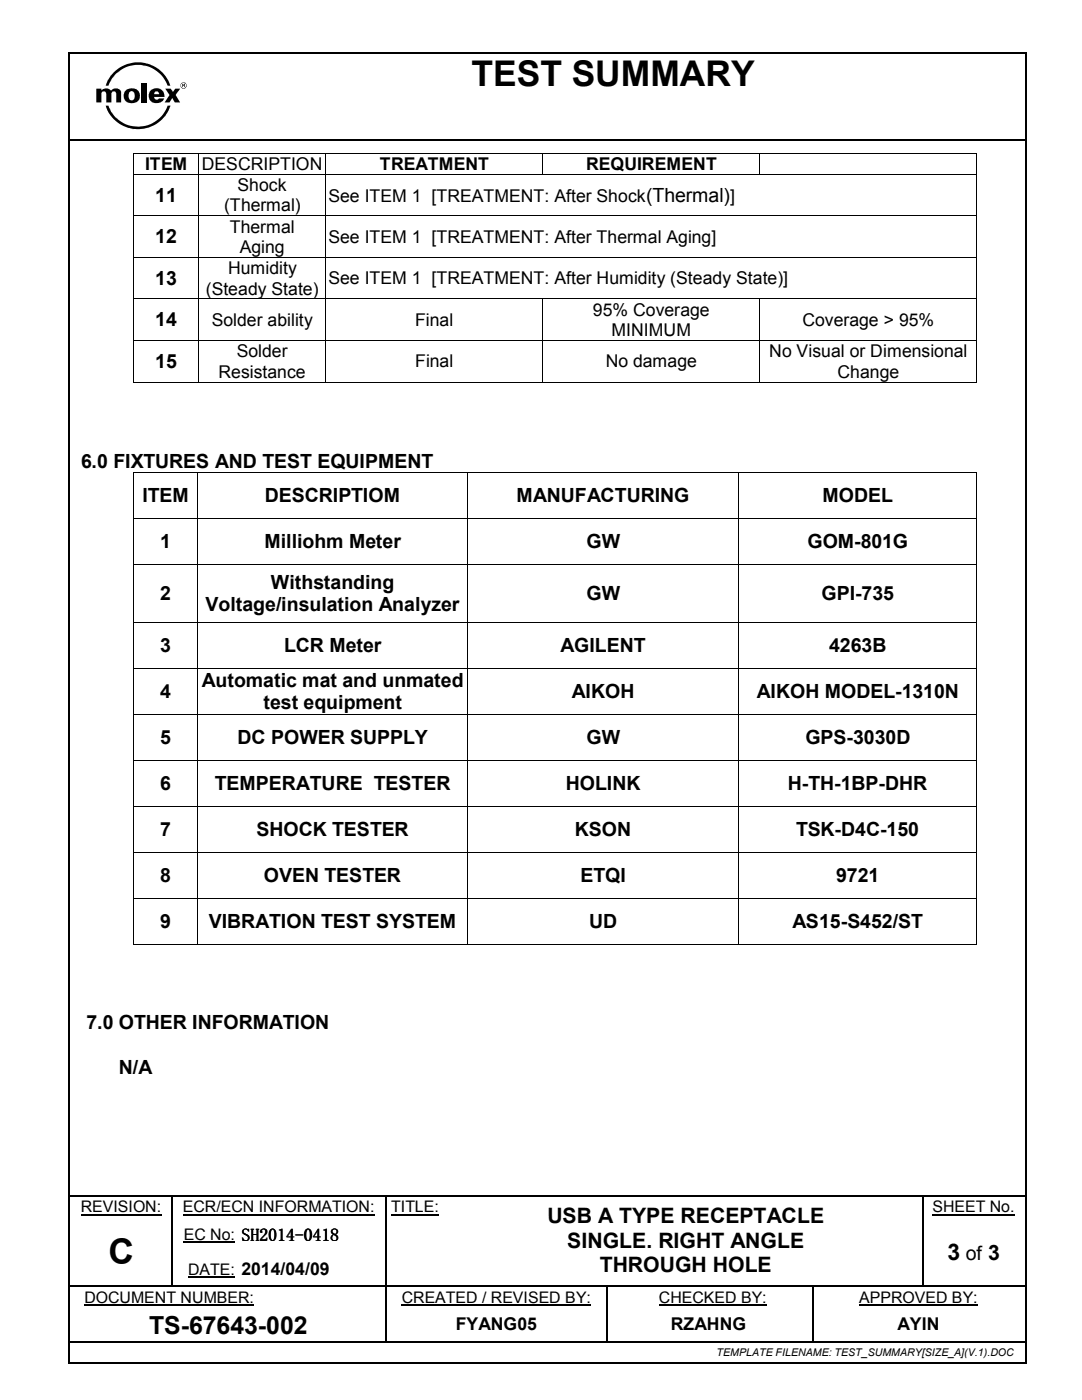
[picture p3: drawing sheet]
<svg xmlns="http://www.w3.org/2000/svg" width="216mm" height="279mm" viewBox="0 0 216 279" stroke-linecap="round" stroke-linejoin="round" font-family="sans-serif">
<g fill="#000">
<path d="M13.6 10.3h.4v.4h-.4zM204.5 10.3h.3v.4h-.3zM14 27.7h.3v.4h-.3zM26.6 30.5h.2v.1h-.2zM26.6 34.7h.2v.2h-.2zM39.5 30.5h.2v.1h-.2zM39.5 34.7h.2v.2h-.2zM64.9 30.5h.2v.1h-.2zM64.9 34.7h.2v.2h-.2zM108.2 30.5h.2v.1h-.2zM108.2 34.7h.2v.2h-.2zM151.6 30.5h.1v.1h-.1z"/>
<path d="M151.6 34.7h.1v.2h-.1zM194.9 30.5h.1v.1h-.1zM194.9 34.7h.1v.2h-.1zM204.3 27.7h.3v.4h-.3zM26.6 43h.2v.2h-.2zM26.6 51.3h.2v.2h-.2zM26.6 59.6h.2v.1h-.2zM39.5 43h.2v.2h-.2zM39.5 51.3h.2v.2h-.2zM39.5 59.6h.2v.1h-.2zM64.9 43h.2v.2h-.2zM64.9 51.3h.2v.2h-.2z"/>
<path d="M64.9 59.6h.2v.1h-.2zM108.2 59.6h.2v.1h-.2zM151.6 59.6h.1v.1h-.1zM194.9 43h.1v.2h-.1zM194.9 51.3h.1v.2h-.1zM194.9 59.6h.1v.1h-.1zM26.6 67.9h.2v.1h-.2zM26.6 76.2h.2v.1h-.2zM39.5 67.9h.2v.1h-.2zM39.5 76.2h.2v.1h-.2zM64.9 67.9h.2v.1h-.2zM64.9 76.2h.2v.1h-.2z"/>
<path d="M108.2 67.9h.2v.1h-.2zM108.2 76.2h.2v.1h-.2zM151.6 67.9h.1v.1h-.1zM151.6 76.2h.1v.1h-.1zM194.9 67.9h.1v.1h-.1zM194.9 76.2h.1v.1h-.1zM26.6 94.2h.2v.2h-.2zM39.3 94.2h.2v.2h-.2zM93.3 94.2h.1v.2h-.1zM147.2 94.2h.2v.2h-.2zM194.9 94.2h.1v.2h-.1zM26.6 103.4h.2v.1h-.2z"/>
<path d="M26.6 112.5h.2v.2h-.2zM39.3 103.4h.2v.1h-.2zM39.3 112.5h.2v.2h-.2zM93.3 103.4h.1v.1h-.1zM93.3 112.5h.1v.2h-.1zM147.2 103.4h.2v.1h-.2zM147.2 112.5h.2v.2h-.2zM194.9 103.4h.1v.1h-.1zM194.9 112.5h.1v.2h-.1zM26.6 124.1h.2v.2h-.2zM26.6 133.3h.2v.2h-.2zM39.3 124.1h.2v.2h-.2z"/>
<path d="M39.3 133.3h.2v.2h-.2zM93.3 124.1h.1v.2h-.1zM93.3 133.3h.1v.2h-.1zM147.2 124.1h.2v.2h-.2zM147.2 133.3h.2v.2h-.2zM194.9 124.1h.1v.2h-.1zM194.9 133.3h.1v.2h-.1zM26.6 142.5h.2v.1h-.2zM26.6 151.6h.2v.2h-.2zM39.3 142.5h.2v.1h-.2zM39.3 151.6h.2v.2h-.2zM93.3 142.5h.1v.1h-.1z"/>
<path d="M93.3 151.6h.1v.2h-.1zM147.2 142.5h.2v.1h-.2zM147.2 151.6h.2v.2h-.2zM194.9 142.5h.1v.1h-.1zM194.9 151.6h.1v.2h-.1zM26.6 160.8h.2v.2h-.2zM26.6 170h.2v.1h-.2zM26.6 179.2h.2v.1h-.2zM39.3 160.8h.2v.2h-.2zM39.3 170h.2v.1h-.2zM39.3 179.2h.2v.1h-.2zM93.3 160.8h.1v.2h-.1z"/>
<path d="M93.3 170h.1v.1h-.1zM93.3 179.2h.1v.1h-.1zM147.2 160.8h.2v.2h-.2zM147.2 170h.2v.1h-.2zM147.2 179.2h.2v.1h-.2zM194.9 160.8h.1v.2h-.1zM194.9 170h.1v.1h-.1zM194.9 179.2h.1v.1h-.1zM26.6 188.3h.2v.2h-.2zM39.3 188.3h.2v.2h-.2zM93.3 188.3h.1v.2h-.1zM147.2 188.3h.2v.2h-.2z"/>
<path d="M194.9 188.3h.1v.2h-.1zM34.1 238.8h.3v.2h-.3zM34.1 238.4h.4v.4h-.4zM77 238.8h.2v.2h-.2zM77 238.4h.3v.4h-.3zM89.6 238.4h.4v.4h-.4zM184 238.8h.2v.2h-.2zM184 238.4h.3v.4h-.3zM204.3 238.4h.3v.4h-.3zM34.1 242.7h.3v.9h-.3zM34.1 249.6h.3v.9h-.3zM34.1 256.5h.3v.3h-.3z"/>
<path d="M46.9 256.5h.3v.3h-.3zM77 242.7h.2v.9h-.2zM77 249.6h.2v.9h-.2zM77 256.5h.2v.5h-.2zM89.6 256.5h.3v.3h-.3zM120.9 256.8h.3v.2h-.3zM120.9 256.5h.3v.3h-.3zM162 256.8h.3v.2h-.3zM162 256.5h.3v.3h-.3zM184 242.7h.2v.9h-.2zM184 249.6h.2v.9h-.2zM184 256.5h.2v.3h-.2z"/>
<path d="M13.6 271.8h.4v.3h-.4zM76.9 260.9h.4v.7h-.4zM76.9 267.7h.4v.4h-.4zM120.9 260.9h.3v.7h-.3zM120.9 267.7h.3v.4h-.3zM162 260.9h.3v.7h-.3zM162 267.7h.3v.4h-.3zM204.3 267.7h.3v.4h-.3zM204.5 271.8h.3v.3h-.3z"/>
</g>
<g fill="none" stroke="#000" stroke-width=".34">
<path d="M13.8 10.7v261.1M14 10.5h190.5M204.6 10.7v261.1M14.3 27.9h190.2M14 238.6h20.1M34.5 238.6h42.5M77.3 238.6h12.3M90 238.6h94M184.3 238.6h20M14 267.9h62.9M14 271.9h190.5M77.1 261.6v6.1"/>
<path d="M77.3 267.9h43.6M121.1 261.6v6.1M121.2 267.9h40.8M162.3 267.9h42"/>
</g>
<path d="M16.1 242.4h16.1M36.5 242.4h38.3M36.7 248h10.2M37.5 254.9h9.4M78.1 242.4h9.5M186.1 242.4h16.4M16.8 260.5h33.9M80.2 260.5h37.7M131.5 260.5h21.5M171.4 260.5h23.7" fill="none" stroke="#000" stroke-width=".21"/>
<g fill="none" stroke="#000" stroke-width=".25">
<path d="M34.2 239v3.7M77.1 239v3.7M184.1 239v3.7M14 256.7h20.1M34.2 243.6v6M34.2 250.5v6M34.4 256.7h12.5M47.2 256.7h29.8M77.1 243.6v6M77.1 250.5v6M77.1 257v3.9M77.2 256.7h12.4"/>
<path d="M89.9 256.7h31M121.1 257v3.9M121.2 256.7h40.8M162.1 257v3.9M162.3 256.7h21.7M184.1 243.6v6M184.1 250.5v6M184.2 256.7h20.3M162.1 261.6v6.1"/>
</g>
<g fill="#000">
<path d="M25.8 18.5l.2-.3a.62 .62 0 0 1 .9 .7 .76 .76 0 0 1-.1 .8 .76 .76 0 0 1-.8 .3 1.19 1.19 0 0 1-.2-1.5zM25 18.1a1.56 1.56 0 0 0 0 2 1.56 1.56 0 0 0 1.9 .4 1.51 1.51 0 0 0 .9-2 1.51 1.51 0 0 0-2-.8z" fill-rule="evenodd"/>
<path d="M22.7 14.4a6.8 6.8 0 0 1 11.3 2.7h-.6a6.3 6.3 0 0 0-5.9-4.2 6.3 6.3 0 0 0-5.9 4.2h-.5l.6-1.4z" fill-rule="evenodd"/>
<path d="M30 18.1a1.49 1.49 0 0 0 .9 2.5 1.82 1.82 0 0 0 1.7-.6l.1-.4h-1a.5 .5 0 0 1-.6 .3 .5 .5 0 0 1-.3-.6h2.1a1.63 1.63 0 0 0-1-1.6 1.63 1.63 0 0 0-1.9 .4zM30.9 18.4l.6-.2 .2 .6h-.9z" fill-rule="evenodd"/>
<path d="M33 17.7h1.1l.4 .7 .5-.7h.9l-.8 1.3 .8 1.4h-1l-.5-.8-.6 .8h-.9l.9-1.4z" fill-rule="evenodd"/>
<path d="M36 17.1a.63 .63 0 0 1 1.2 0 .63 .63 0 0 1-1.2 0zM36.1 17.1a.55 .55 0 0 0 1.1 0 .55 .55 0 0 0-1.1 0z" fill-rule="evenodd"/>
<path d="M36.5 16.8l.2 .1v.1h-.2zM36.4 16.8v.6h.1v-.3h.2v.3h.2l-.1-.3 .1-.3z" fill-rule="evenodd"/>
<path d="M19.2 17.7h1v.4a1.26 1.26 0 0 1 1.9 0l.7-.4h.7l.5 .3 .2 .3v2.1h-1v-1.8l-.3-.4-.5 .1-.2 .3v1.8h-1v-1.7l-.3-.5h-.4l-.3 .3v1.9h-1z" fill-rule="evenodd"/>
<path d="M28.2 16.5h1.1v3.9h-1.1z" fill-rule="evenodd"/>
<path d="M21.1 21.1h.5a6.3 6.3 0 0 0 5.9 4.2 6.3 6.3 0 0 0 5.9-4.2h.6a6.8 6.8 0 0 1-6.5 4.7 6.8 6.8 0 0 1-6.4-4.7z" fill-rule="evenodd"/>
</g>
<g fill="none" stroke="#000" stroke-width=".2">
<path d="M26.7 30.6v4.1M26.7 34.9v8.1M26.8 30.6h12.7M26.8 34.8h12.7M39.6 30.6v4.1M39.6 34.9v8.1M39.7 30.6h25.2M39.7 34.8h25.2M65 30.6v4.1M65 34.9v8.1M65.1 30.6h43.1M65.1 34.8h43.1"/>
<path d="M108.3 30.6v4.1M108.4 30.6h43.2M108.4 34.8h43.2M151.6 30.6v4.1M151.7 30.6h43.2M151.7 34.8h43.2M194.9 30.6v4.1M194.9 34.9v8.1M26.7 43.2v8.1M26.7 51.5v8.1M26.7 59.7v8.2M26.8 43.1h12.7"/>
<path d="M26.8 51.4h12.7M26.8 59.6h12.7M39.6 43.2v8.1M39.6 51.5v8.1M39.6 59.7v8.2M39.7 43.1h25.2M39.7 51.4h25.2M39.7 59.6h25.2M65 43.2v8.1M65 51.5v8.1M65 59.7v8.2M65.1 43.1h129.8"/>
<path d="M65.1 51.4h129.8M65.1 59.6h43.1M108.3 59.7v8.2M108.4 59.6h43.2M151.6 59.7v8.2M151.7 59.6h43.2M194.9 43.2v8.1M194.9 51.5v8.1M194.9 59.7v8.2M26.7 68v8.2M26.8 67.9h12.7M26.8 76.2h12.7"/>
<path d="M39.6 68v8.2M39.7 67.9h25.2M39.7 76.2h25.2M65 68v8.2M65.1 67.9h43.1M65.1 76.2h43.1M108.3 68v8.2M108.4 67.9h43.2M108.4 76.2h43.2M151.6 68v8.2M151.7 67.9h43.2M151.7 76.2h43.2"/>
<path d="M194.9 68v8.2M26.7 94.4v9M26.8 94.3h12.5M39.4 94.4v9M39.5 94.3h53.8M93.3 94.4v9M93.4 94.3h53.8M147.3 94.4v9M147.4 94.3h47.5M194.9 94.4v9M26.7 103.5v9M26.7 112.7v11.4"/>
<path d="M26.8 103.5h12.5M26.8 112.6h12.5M39.4 103.5v9M39.4 112.7v11.4M39.5 103.5h53.8M39.5 112.6h53.8M93.3 103.5v9M93.3 112.7v11.4M93.4 103.5h53.8M93.4 112.6h53.8M147.3 103.5v9M147.3 112.7v11.4"/>
<path d="M147.4 103.5h47.5M147.4 112.6h47.5M194.9 103.5v9M194.9 112.7v11.4M26.7 124.3v9M26.7 133.5v9M26.8 124.2h12.5M26.8 133.4h12.5M39.4 124.3v9M39.4 133.5v9M39.5 124.2h53.8M39.5 133.4h53.8"/>
<path d="M93.3 124.3v9M93.3 133.5v9M93.4 124.2h53.8M93.4 133.4h53.8M147.3 124.3v9M147.3 133.5v9M147.4 124.2h47.5M147.4 133.4h47.5M194.9 124.3v9M194.9 133.5v9M26.7 142.6v9M26.7 151.8v9"/>
<path d="M26.8 142.5h12.5M26.8 151.7h12.5M39.4 142.6v9M39.4 151.8v9M39.5 142.5h53.8M39.5 151.7h53.8M93.3 142.6v9M93.3 151.8v9M93.4 142.5h53.8M93.4 151.7h53.8M147.3 142.6v9M147.3 151.8v9"/>
<path d="M147.4 142.5h47.5M147.4 151.7h47.5M194.9 142.6v9M194.9 151.8v9M26.7 161v9M26.7 170.1v9.1M26.7 179.3v9M26.8 160.9h12.5M26.8 170.1h12.5M26.8 179.2h12.5M39.4 161v9M39.4 170.1v9.1"/>
<path d="M39.4 179.3v9M39.5 160.9h53.8M39.5 170.1h53.8M39.5 179.2h53.8M93.3 161v9M93.3 170.1v9.1M93.3 179.3v9M93.4 160.9h53.8M93.4 170.1h53.8M93.4 179.2h53.8M147.3 161v9M147.3 170.1v9.1"/>
<path d="M147.3 179.3v9M147.4 160.9h47.5M147.4 170.1h47.5M147.4 179.2h47.5M194.9 161v9M194.9 170.1v9.1M194.9 179.3v9M26.8 188.4h12.5M39.5 188.4h53.8M93.4 188.4h53.8M147.4 188.4h47.5"/>
</g>
<g font-size="7.1">
<text x="94.1" y="17.2">TEST SUMMARY</text>
<text x="21.6" y="252.3">C</text>
</g>
<text font-size="5" x="29.8" y="266.2">TS-67643-002</text>
<text font-size="4.6" x="189.1" y="251.4">3</text>
<g font-size="4.2">
<text x="109.2" y="244.1">USB A TYPE RECEPTACLE</text>
<text x="113.2" y="249">SINGLE. RIGHT ANGLE</text>
<text x="119.7" y="253.9">THROUGH HOLE</text>
</g>
<g font-size="3.9">
<text x="31" y="40.3">11</text>
<text x="31" y="48.6">12</text>
<text x="31" y="56.9">13</text>
<text x="31" y="65.2">14</text>
<text x="31" y="73.4">15</text>
<text x="16.2" y="93.3">6.0 FIXTURES AND TEST EQUIPMENT</text>
<text x="28.4" y="100.2">ITEM</text>
<text x="52.9" y="100.2">DESCRIPTIOM</text>
<text x="103.1" y="100.2">MANUFACTURING</text>
<text x="164.1" y="100.2">MODEL</text>
<text x="32" y="109.3">1</text>
<text x="52.8" y="109.3">Milliohm Meter</text>
<text x="117" y="109.3">GW</text>
<text x="161.1" y="109.3">GOM-801G</text>
<text x="32" y="119.8">2</text>
<text x="54.1" y="117.5">Withstanding</text>
<text x="117" y="119.8">GW</text>
<text x="163.9" y="119.8">GPI-735</text>
<text x="41" y="122">Voltage/insulation Analyzer</text>
<text x="32" y="130.1">3</text>
<text x="56.7" y="130.1">LCR Meter</text>
<text x="111.8" y="130.1">AGILENT</text>
<text x="165.4" y="130.1">4263B</text>
<text x="40.3" y="137.1">Automatic mat and unmated</text>
<text x="32" y="139.3">4</text>
<text x="52.6" y="141.5">test equipment</text>
<text x="114.1" y="139.3">AIKOH</text>
<text x="151" y="139.3">AIKOH MODEL-1310N</text>
<text x="32" y="148.5">5</text>
<text x="47.4" y="148.5">DC POWER SUPPLY</text>
<text x="117" y="148.5">GW</text>
<text x="160.7" y="148.5">GPS-3030D</text>
<text x="32" y="157.6">6</text>
<text x="42.9" y="157.6">TEMPERATURE TESTER</text>
<text x="112.9" y="157.6">HOLINK</text>
<text x="157.2" y="157.6">H-TH-1BP-DHR</text>
<text x="32" y="166.8">7</text>
<text x="51.2" y="166.8">SHOCK TESTER</text>
<text x="114.7" y="166.8">KSON</text>
<text x="158.8" y="166.8">TSK-D4C-150</text>
<text x="32" y="176">8</text>
<text x="52.7" y="176">OVEN TESTER</text>
<text x="115.8" y="176">ETQI</text>
<text x="166.8" y="176">9721</text>
<text x="32" y="185.2">9</text>
<text x="41.7" y="185.2">VIBRATION TEST SYSTEM</text>
<text x="117.6" y="185.2">UD</text>
<text x="158.1" y="185.2">AS15-S452/ST</text>
<text x="17.2" y="205.4">7.0 OTHER INFORMATION</text>
<text x="23.7" y="214.4">N/A</text>
<text x="192.7" y="251.4">of 3</text>
</g>
<g font-size="3.5">
<text x="29" y="33.9">ITEM</text>
<text x="40.3" y="33.9">DESCRIPTION</text>
<text x="75.8" y="33.9">TREATMENT</text>
<text x="117" y="33.9">REQUIREMENT</text>
<text x="47.4" y="38.1">Shock</text>
<text x="65.5" y="40.3">See ITEM 1 [TREATMENT: After Shock(Thermal)]</text>
<text x="44.7" y="42.2">(Thermal)</text>
<text x="45.8" y="46.4">Thermal</text>
<text x="47.8" y="50.5">Aging</text>
<text x="65.5" y="48.5">See ITEM 1 [TREATMENT: After Thermal Aging]</text>
<text x="41.1" y="58.8">(Steady State)</text>
<text x="45.5" y="54.7">Humidity</text>
<text x="65.5" y="56.8">See ITEM 1 [TREATMENT: After Humidity (Steady State)]</text>
<text x="42.2" y="65.1">Solder ability</text>
<text x="82.8" y="65.1">Final</text>
<text x="118.3" y="63">95% Coverage</text>
<text x="160.1" y="65.1">Coverage &gt; 95%</text>
<text x="47.2" y="71.3">Solder</text>
<text x="122" y="67.1">MINIMUM</text>
<text x="153.5" y="71.3">No Visual or Dimensional</text>
<text x="43.6" y="75.4">Resistance</text>
<text x="82.8" y="73.3">Final</text>
<text x="120.9" y="73.3">No damage</text>
<text x="167.1" y="75.4">Change</text>
<text x="48.3" y="247.6">SH2014-</text>
<text x="90.9" y="265.5">FYANG05</text>
<text x="133.9" y="265.5">RZAHNG</text>
<text x="179.1" y="265.5">AYIN</text>
</g>
<g font-size="3.2">
<text x="16.1" y="242">REVISION:</text>
<text x="36.5" y="242">ECR/ECN INFORMATION:</text>
<text x="78.1" y="242">TITLE:</text>
<text x="186.1" y="242">SHEET No.</text>
<text x="36.7" y="247.5">EC No: SH2014-0418</text>
<text x="37.5" y="254.4">DATE: 2014/04/09</text>
<text x="16.9" y="260">DOCUMENT NUMBER:</text>
<text x="80.2" y="260">CREATED / REVISED BY:</text>
<text x="131.5" y="260">CHECKED BY:</text>
<text x="171.4" y="260">APPROVED BY:</text>
</g>
<text font-size="2.1" x="143" y="270.6">TEMPLATE FILENAME: TEST_SUMMARY[SIZE_A](V.1).DOC</text>
</svg>
